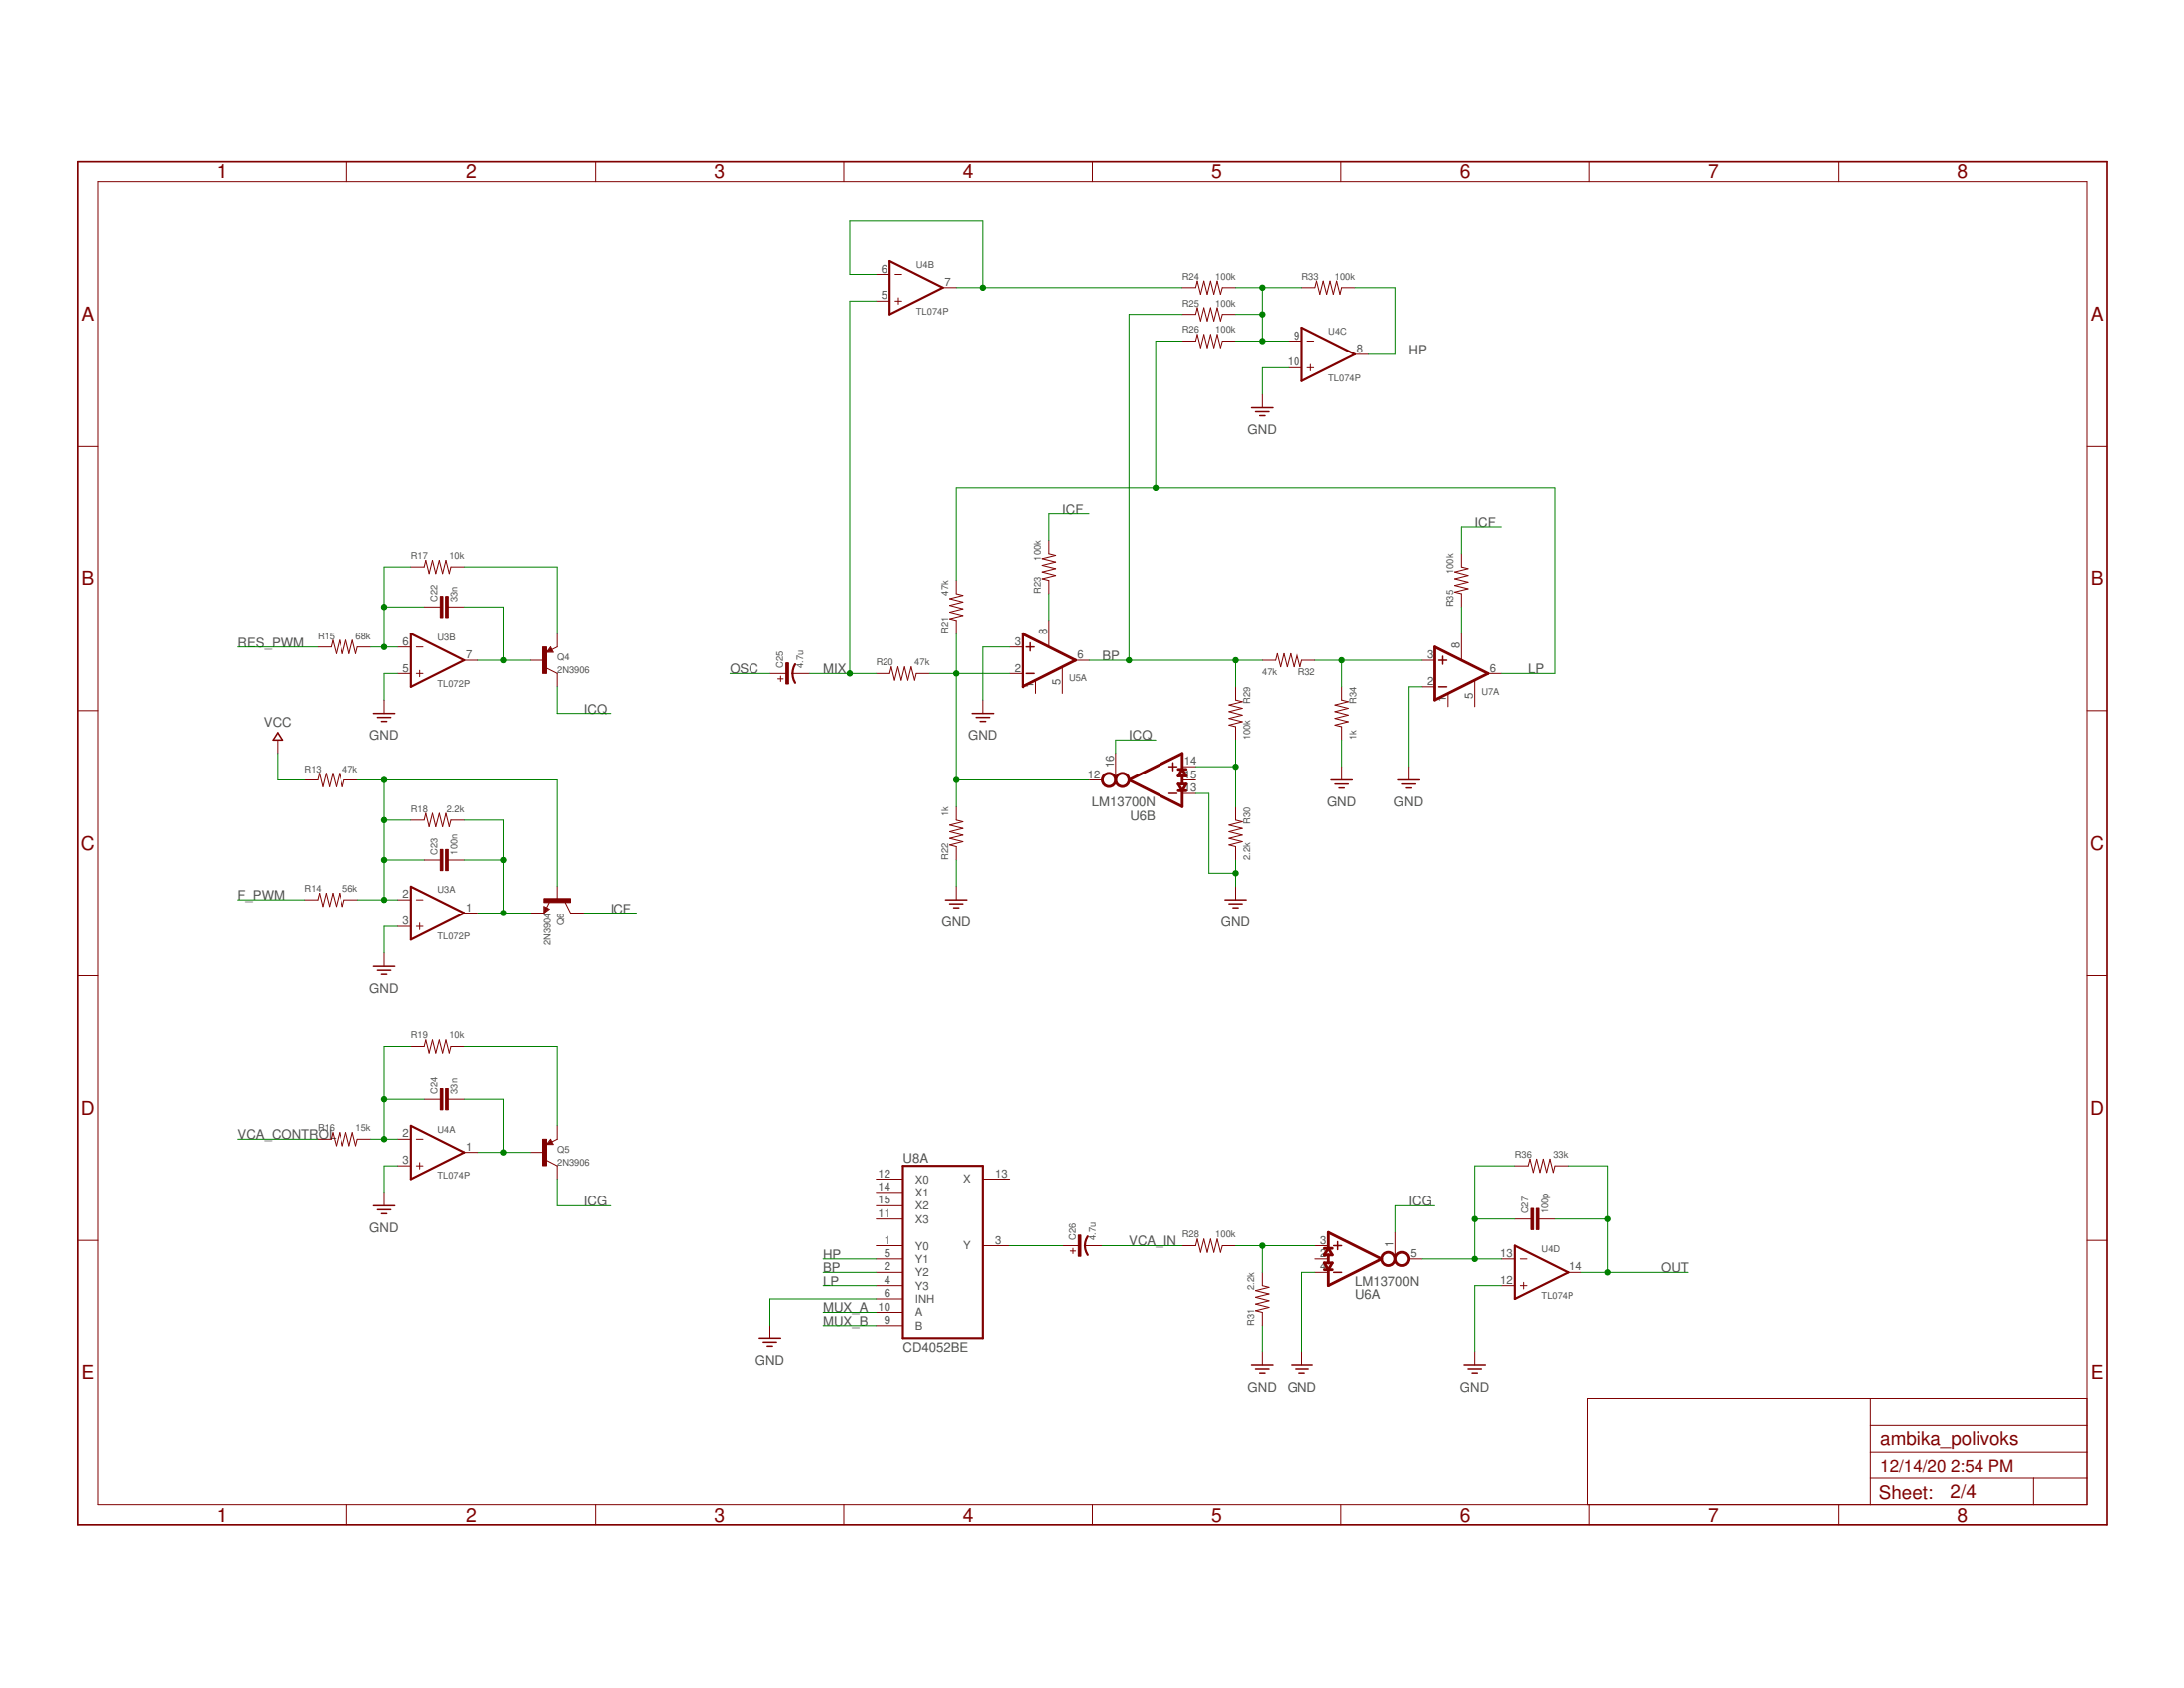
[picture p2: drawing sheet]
<svg xmlns="http://www.w3.org/2000/svg" width="279mm" height="216mm" viewBox="0 0 279 216" stroke-linecap="round" stroke-linejoin="round" font-family="sans-serif">
<g fill="none" stroke="#800000" stroke-width=".13">
<path d="M12.6 23.2h254.4v169.3h-254.4zM44.4 20.7v2.5M76.2 20.7v2.5M107.9 20.7v2.5M112.1 35.1h1.7M112.1 38.5h1.7M114.5 35.1h.9M114.5 38.5h.9M114.9 38.1v.8M120.6 36.8h1.7M139.8 20.7v2.5M151.2 36.8h1.8l.2-.8 .4 1.7 .4-1.7 .4 1.7 .5-1.7 .4 1.7 .4-1.7 .4 1.7 .3-.9h1.7"/>
<path d="M166.6 36.8h1.7l.2-.8 .4 1.7 .4-1.7 .5 1.7 .4-1.7 .4 1.7 .4-1.7 .4 1.7 .3-.9h1.7M171.6 20.7v2.5M203.3 20.7v2.5M235.2 20.7v2.5M10 57.1h2.6M151.2 40.2h1.8l.2-.8 .4 1.7 .4-1.7 .4 1.7 .5-1.7 .4 1.7 .4-1.7 .4 1.7 .3-.9h1.7M151.2 43.6h1.8l.2-.8 .4 1.7 .4-1.7 .4 1.7 .5-1.7 .4 1.7 .4-1.7 .4 1.7 .3-.9h1.7M161.5 50.4v1.7M164.8 43.6h1.8M164.8 47h1.8M167.3 43.6h.8M167.3 47h.8"/>
<path d="M167.7 46.6v.8M173.4 45.3h1.7M267 57.1h2.5M52.6 72.5h1.7l.2-.8 .4 1.7 .4-1.7 .4 1.7 .5-1.7 .4 1.7 .4-1.7 .4 1.7 .3-.9h1.7M54.3 77.6h2.2M57.1 77.6h2.3M122.3 74.3v1.6l.9 .3-1.7 .4 1.7 .4-1.7 .4 1.7 .5-1.7 .4 1.7 .4-1.7 .4 .8 .3v1.6M134.2 69.2v1.6l.9 .3-1.7 .4 1.7 .4-1.7 .4 1.7 .4-1.7 .5 1.7 .4-1.7 .4 .8 .3v1.6M134.2 79.4v3.4M187 70.8v1.7l.8 .2-1.7 .5 1.7 .4-1.7 .4 1.7 .5-1.7 .4 1.7 .4-1.7 .4 .9 .2v1.7M10 90.9h2.6M35.5 94.7v1.7"/>
<path d="M38.9 99.8h1.7l.3-.9 .4 1.7 .4-1.7 .4 1.7 .4-1.7 .5 1.7 .4-1.7 .4 1.7 .2-.8h1.7M40.6 82.8h1.7l.2-.9 .5 1.7 .4-1.7 .4 1.7 .5-1.7 .4 1.7 .4-1.7 .4 1.7 .2-.8h1.8M49.1 89.6v1.7M50.8 82.8h1.8M50.8 86.1h1.8M53.3 82.8h.8M53.3 86.1h.8M53.7 85.7v.9M59.4 84.5h1.7M67.9 84.5h1.7M69.9 85.5l1.4 .6v1.8M70.4 82.8l.4 .6h-.9z"/>
<path d="M71.3 81v1.8l-1.4 .6M98.5 86.1h2.2M99.5 86.8h.7M99.9 86.5v.7M101.4 86.1h2.2M112.1 86.1h1.7l.2-.8 .4 1.7 .5-1.7 .4 1.7 .4-1.7 .4 1.7 .5-1.7 .4 1.7 .2-.9h1.7M125.7 89.6v1.7M129.1 82.8h1.7M129.1 86.1h1.7M132.5 87v1.7M135.9 85.3v3.4M137.6 84.5h1.7"/>
<path d="M139.3 99.8h1.7M142.7 96.4v3.4M151.2 99.8h1.8M151.2 98.1h1.8M158.1 87.9v1.7l.8 .2-1.7 .4 1.7 .4-1.7 .4 1.7 .5-1.7 .4 1.7 .4-1.7 .5 .9 .2v1.7M161.5 84.5h1.7l.2-.9 .4 1.7 .4-1.7 .4 1.7 .5-1.7 .4 1.7 .4-1.7 .4 1.7 .3-.8h1.7M171.7 87.9v1.7l.8 .2-1.7 .4 1.7 .4-1.7 .4 1.7 .5-1.7 .4 1.7 .4-1.7 .5 .9 .2v1.7M171.7 98.1v1.7M180.2 98.1v1.7M181.9 84.5h1.7M181.9 87.9h1.7M185.3 88.7v1.7"/>
<path d="M187 81v3.5M188.7 87v3.4M190.4 86.1h1.7M267 90.9h2.5M38.9 115.1h1.7l.3-.9 .4 1.7 .4-1.7 .4 1.7 .4-1.7 .5 1.7 .4-1.7 .4 1.7 .2-.8h1.7M50.8 115.1h1.8M50.8 118.5h1.8M52.6 104.9h1.7l.2-.9 .4 1.7 .4-1.7 .4 1.7 .5-1.7 .4 1.7 .4-1.7 .4 1.7 .3-.8h1.7M53.3 115.1h.8M53.3 118.5h.8M53.7 118.1v.8M54.3 110h2.2"/>
<path d="M57.1 110h2.3M59.4 116.8h1.7M67.9 116.8h1.7M69.6 115.9l.7 .4-.7 .5zM70.3 115.4l-.7 1.4M71.3 113.4v1.7M72.3 115.4l.7 1.4h1.7M122.3 103.2v1.7l.9 .2-1.7 .4 1.7 .4-1.7 .5 1.7 .4-1.7 .4 1.7 .4-1.7 .5 .8 .2v1.7M122.3 113.4v1.7M151.2 101.5h1.8M158.1 103.2v1.7l.8 .2-1.7 .4 1.7 .4-1.7 .5 1.7 .4-1.7 .4 1.7 .4-1.7 .5 .9 .2v1.7M158.1 113.4v1.7"/>
<path d="M10 124.8h2.6M49.1 121.9v1.7M52.6 133.8h1.7l.2-.9 .4 1.7 .4-1.7 .4 1.7 .5-1.7 .4 1.7 .4-1.7 .4 1.7 .3-.8h1.7M267 124.8h2.5M10 158.6h2.6M40.6 145.7h1.7l.2-.8 .5 1.7 .4-1.7 .4 1.7 .5-1.7 .4 1.7 .4-1.7 .4 1.7 .2-.9h1.8M49.1 152.5v1.7M50.8 145.7h1.8M50.8 149.1h1.8M53.3 145.7h.8M53.3 149.1h.8M53.7 148.7v.8"/>
<path d="M54.3 140.6h2.2M57.1 140.6h2.3M59.4 147.4h1.7M67.9 147.4h1.7M69.9 148.4l1.4 .7v1.7M70.4 145.7l.4 .7h-.9zM71.3 144v1.7l-1.4 .7M112.1 155.9h3.4M112.1 159.3h3.4M112.1 150.8h3.4M112.1 152.5h3.4M112.1 154.2h3.4"/>
<path d="M125.7 159.3h3.4M125.7 150.8h3.4M135.9 159.3h2.2M136.9 160h.7M137.3 159.7v.6M138.8 159.3h2.2M151.2 159.3h1.8l.2-.8 .4 1.7 .4-1.7 .4 1.7 .5-1.7 .4 1.7 .4-1.7 .4 1.7 .3-.9h1.7M168.3 159.3h1.7M178.5 157.6v3.4M193.8 149.1h1.7l.2-.8 .4 1.7 .5-1.7 .4 1.7 .4-1.7 .4 1.7 .4-1.7 .5 1.7 .2-.9h1.7M193.8 155.9h2.2M196.7 155.9h2.2"/>
<path d="M267 158.6h2.5M98.5 169.5v1.7M112.1 161h3.4M112.1 162.7h3.4M112.1 164.4h3.4M112.1 166.1h3.4M112.1 169.5h3.4M112.1 167.8h3.4M161.5 162.7v1.7l.8 .2-1.7 .5 1.7 .4-1.7 .4 1.7 .4-1.7 .5 1.7 .4-1.7 .4 .9 .2v1.7M161.5 172.9v1.7M166.6 172.9v1.7M168.3 161h1.7"/>
<path d="M168.3 162.7h1.7M180.2 161h1.7M188.7 172.9v1.7M192.1 161h1.7M192.1 164.4h1.7M194.5 161h.8M194.5 164.4h.8M194.9 164v.8M200.6 162.7h1.7M239.3 178.9v13.6M267 178.9h-63.9v13.6M44.4 192.5v2.6"/>
<path d="M76.2 192.5v2.6M107.9 192.5v2.6M139.8 192.5v2.6M171.6 192.5v2.6M203.3 192.5v2.6M235.2 192.5v2.6M239.3 189.1h27.7M239.3 185.7h27.7M239.3 182.3h27.7M260.1 189.1v3.4"/>
</g>
<path d="M10 20.7h259.5v174.4h-259.5z" fill="none" stroke="#800000" stroke-width=".21"/>
<g fill="#800000" stroke="#800000" stroke-width=".13">
<path d="M56.3 76.3h.3v2.7h-.3z"/>
<path d="M57 76.3h.3v2.7h-.3z"/>
<path d="M56.3 108.6h.3v2.7h-.3z"/>
<path d="M57 108.6h.3v2.7h-.3z"/>
<path d="M56.3 139.3h.3v2.7h-.3z"/>
<path d="M57 139.3h.3v2.7h-.3z"/>
<path d="M195.8 154.6h.4v2.7h-.4z"/>
<path d="M196.5 154.6h.3v2.7h-.3z"/>
<path d="M69.4 82.8h.5v3.3h-.5z"/>
<path d="M69.4 145.7h.5v3.4h-.5z"/>
<path d="M69.6 114.9h3.4v.5h-3.4z"/>
<path d="M100.5 84.8h.4v2.7h-.4z"/>
<path d="M138 158h.3v2.7h-.3z"/>
</g>
<g fill="none" stroke="#800000" stroke-width=".19">
<path d="M160.1 52.1h2.7M160.6 52.6h1.7M161.1 53.1h.7M35.5 93.7l.6 1h-1.2zM47.8 91.3h2.7M48.3 91.8h1.7M48.8 92.3h.7M124.4 91.3h2.7M124.9 91.8h1.7M125.4 92.3h.7M131.3 86.1h1.1M131.3 82.8h1.1"/>
<path d="M131.8 82.2v1.1M149.5 98.1h1.1M150.1 97.6v1M170.3 99.8h2.7M178.8 99.8h2.7M184.1 87.9h1M184.1 84.5h1M184.6 83.9v1.1M120.9 115.1h2.8M121.5 115.6h1.7M122 116.1h.7M149.5 101.5h1.1"/>
<path d="M156.7 115.1h2.7M157.2 115.6h1.7M157.7 116.1h.7M170.8 100.3h1.7M171.3 100.8h.7M179.3 100.3h1.7M179.8 100.8h.7M47.8 123.6h2.7M48.3 124.1h1.7M48.8 124.6h.7M47.8 154.2h2.7M48.3 154.7h1.7"/>
<path d="M48.8 155.2h.7M170.6 159.3h1.1M171.2 158.8v1M97.1 171.2h2.8M97.6 171.7h1.7M98.1 172.3h.7M160.1 174.6h2.7M160.6 175.1h1.7M161.1 175.7h.7M165.2 174.6h2.7M165.7 175.1h1.7M166.2 175.7h.7"/>
<path d="M170.6 162.7h1.1M187.3 174.6h2.7M187.8 175.1h1.7M188.3 175.7h.7"/>
</g>
<g fill="none" stroke="#800000" stroke-width=".36">
<path d="M130.8 81l6.8 3.5-6.8 3.4zM150.7 98.4h1M151.2 98.4v-2l-6.8 3.4 6.8 3.4v-2.1M151.2 99.3v1M151.2 98.4l.5 .9h-1zM183.6 82.8l6.8 3.3-6.8 3.5zM150.7 101.1h1M150.7 100.3h1l-.5 .8zM169.5 159.7h1M170 159.7v-2.1l6.8 3.4-6.8 3.4v-2M170 159.7l.5 .8h-1zM169.5 162.4h1"/>
<path d="M169.5 161.5h1l-.5 .9zM170 160.5v1"/>
<circle cx="141.9" cy="99.8" r=".85"/>
<circle cx="143.6" cy="99.8" r=".85"/>
<circle cx="177.6" cy="161" r=".85"/>
<circle cx="179.3" cy="161" r=".85"/>
</g>
<g fill="none" stroke="#800000" stroke-width=".15">
<path d="M70.1 83.3l.1 .1M70.2 83.2l.1 .2M70.3 83.1l.1 .3M70.3 83l.2 .4M70.4 82.9l.2 .5M69.6 116.1l.5 .2M69.6 116.2l.4 .2M69.6 116.3l.3 .1M69.6 116.5l.1 .1M69.7 116.4l.1 .1M70.1 146.2l.1 .1M70.2 146.2l.1 .1"/>
<path d="M70.3 146l.1 .3M70.3 146l.2 .3M70.4 145.9l.2 .4"/>
</g>
<path d="M113.8 33.4l6.8 3.4-6.8 3.4zM166.6 41.9l6.8 3.4-6.8 3.4zM52.6 81l6.8 3.5-6.8 3.4zM101.7 85a2.28 2.28 0 0 0 0 2.4M52.6 113.4l6.8 3.4-6.8 3.4zM52.6 144l6.8 3.4-6.8 3.4zM115.5 149.1h10.2v22.1h-10.2zM139.2 158.1a2.13 2.13 0 0 0 0 2.4M193.8 159.3l6.8 3.4-6.8 3.4z" fill="none" stroke="#800000" stroke-width=".28"/>
<g fill="none" stroke="#008000" stroke-width=".13">
<path d="M112.1 35.1h-3.4v-6.8h17v8.5M112.1 38.5h-3.4v47.6M122.3 36.8h28.9M158.1 36.8h8.5M161.5 36.8v6.8M173.4 36.8h5.1v8.5h-3.4M151.2 40.2h-6.8v44.3M151.2 43.6h-3.4v18.7M158.1 40.2h3.4M158.1 43.6h6.7M164.8 47h-3.3v3.4M49.1 77.6h5.2"/>
<path d="M52.6 72.5h-3.5v10.3M59.4 72.5h11.9v8.5M59.4 77.6h5.1v6.9M122.3 74.3v-12h76.6v23.8h-6.8M134.2 75.9v3.5M139.3 65.7h-5.1v3.5M187 77.6v3.4M192.1 67.4h-5.1v3.4M30.4 82.8h10.2M35.5 96.4v3.4h3.4M45.7 99.8h25.6v13.6M47.5 82.8h3.3"/>
<path d="M49.1 99.8v15.3M50.8 86.1h-1.7v3.5M61.1 84.5h6.8M71.3 87.9v3.4h6.8M93.4 86.1h5.1M103.6 86.1h8.5M118.9 86.1h10.2M122.3 99.8h17M122.3 81v22.2M129.1 82.8h-3.4v6.8M139.3 84.5h22.2M147.8 94.7h-5.1v1.7"/>
<path d="M153 98.1h5.1M158.1 84.5v3.4M158.1 94.7v8.5M168.3 84.5h13.6M171.7 84.5v3.4M171.7 94.7v3.4M181.9 87.9h-1.7v10.2M30.4 115.1h8.5M45.7 115.1h5.1M49.1 110h5.2M49.1 104.9h3.5M50.8 118.5h-1.7v3.4"/>
<path d="M59.4 104.9h5.1v11.9M59.4 110h5.1M61.1 116.8h6.8M74.7 116.8h6.8M122.3 110v3.4M153 101.5h1.6v10.2h3.5M158.1 110v3.4M52.6 133.8h-3.5v11.9M59.4 133.8h11.9v10.2M30.4 145.7h10.2M47.5 145.7h3.3M49.1 140.6h5.2"/>
<path d="M50.8 149.1h-1.7v3.4M59.4 140.6h5.1v6.8M61.1 147.4h6.8M71.3 150.8v3.4h6.8M129.1 159.3h6.8M141 159.3h10.2M158.1 159.3h10.2M161.5 159.3v3.4M183.6 154.2h-5.1v3.4M188.7 155.9h5.1M193.8 149.1h-5.1v11.9M198.9 155.9h6.8"/>
<path d="M200.6 149.1h5.1v13.6M105.3 162.7h6.8M105.3 164.4h6.8M105.3 161h6.8M105.3 169.5h6.8M105.3 167.8h6.8M112.1 166.1h-13.6v3.4M161.5 169.5v3.4M168.3 162.7h-1.7v10.2M181.9 161h10.2M192.1 164.4h-3.4v8.5M202.3 162.7h13.6"/>
</g>
<g fill="#008000" stroke="#008000" stroke-width=".13">
<circle cx="205.7" cy="155.9" r=".34"/>
<circle cx="205.7" cy="162.7" r=".34"/>
<circle cx="108.7" cy="86.1" r=".34"/>
<circle cx="49.1" cy="82.8" r=".34"/>
<circle cx="49.1" cy="77.6" r=".34"/>
<circle cx="64.5" cy="84.5" r=".34"/>
<circle cx="64.5" cy="110" r=".34"/>
<circle cx="64.5" cy="116.8" r=".34"/>
<circle cx="49.1" cy="115.1" r=".34"/>
<circle cx="49.1" cy="110" r=".34"/>
<circle cx="49.1" cy="104.9" r=".34"/>
<circle cx="49.1" cy="99.8" r=".34"/>
<circle cx="49.1" cy="140.6" r=".34"/>
<circle cx="49.1" cy="145.7" r=".34"/>
<circle cx="64.5" cy="147.4" r=".34"/>
<circle cx="122.3" cy="99.8" r=".34"/>
<circle cx="122.3" cy="86.1" r=".34"/>
<circle cx="158.1" cy="84.5" r=".34"/>
<circle cx="144.4" cy="84.5" r=".34"/>
<circle cx="171.7" cy="84.5" r=".34"/>
<circle cx="158.1" cy="98.1" r=".34"/>
<circle cx="147.8" cy="62.3" r=".34"/>
<circle cx="161.5" cy="159.3" r=".34"/>
<circle cx="188.7" cy="155.9" r=".34"/>
<circle cx="188.7" cy="161" r=".34"/>
<circle cx="158.1" cy="111.7" r=".34"/>
<circle cx="125.7" cy="36.8" r=".34"/>
<circle cx="161.5" cy="43.6" r=".34"/>
<circle cx="161.5" cy="40.2" r=".34"/>
<circle cx="161.5" cy="36.8" r=".34"/>
</g>
<g font-size="2.5" fill="#800000">
<text x="27.8" y="22.8">1</text>
<text x="59.6" y="22.8">2</text>
<text x="91.4" y="22.8">3</text>
<text x="123.2" y="22.8">4</text>
<text x="155" y="22.8">5</text>
<text x="186.8" y="22.8">6</text>
<text x="218.6" y="22.8">7</text>
<text x="250.4" y="22.8">8</text>
<text x="10.5" y="41">A</text>
<text x="267.4" y="41">A</text>
<text x="10.5" y="74.9">B</text>
<text x="267.4" y="74.9">B</text>
<text x="10.4" y="108.7">C</text>
<text x="267.3" y="108.7">C</text>
<text x="10.4" y="142.6">D</text>
<text x="267.3" y="142.6">D</text>
<text x="10.5" y="176.4">E</text>
<text x="267.4" y="176.4">E</text>
<text x="27.8" y="194.6">1</text>
<text x="59.6" y="194.6">2</text>
<text x="91.4" y="194.6">3</text>
<text x="123.2" y="194.6">4</text>
<text x="155" y="194.6">5</text>
<text x="186.8" y="194.6">6</text>
<text x="218.6" y="194.6">7</text>
<text x="250.4" y="194.6">8</text>
</g>
<g font-size="2.4" fill="#800000">
<text x="240.6" y="184.8">ambika_polivoks</text>
<text x="240.4" y="191.7">Sheet:</text>
<text x="249.5" y="191.6">2/4</text>
</g>
<g font-size="2.2" fill="#800000">
<text x="240.6" y="188.2">12/14/20</text>
<text x="249.6" y="188.2">2:54 PM</text>
</g>
<g font-size="1.7" fill="#505050">
<text x="180.2" y="45.3">HP</text>
<text x="159.6" y="55.5">GND</text>
<text x="135.9" y="65.7">ICF</text>
<text x="188.7" y="67.4">ICF</text>
<text x="30.4" y="82.8">RES_PWM</text>
<text x="93.4" y="86.2">OSC</text>
<text x="105.3" y="86.2">MIX</text>
<text x="141" y="84.5">BP</text>
<text x="195.5" y="86.2">LP</text>
<text x="33.8" y="93">VCC</text>
<text x="47.3" y="94.7">GND</text>
<text x="74.7" y="91.3">ICQ</text>
<text x="123.9" y="94.7">GND</text>
<text x="144.4" y="94.7">ICQ</text>
<text x="139.7" y="103.2">LM13700N</text>
<text x="144.6" y="104.9">U6B</text>
<text x="169.8" y="103.2">GND</text>
<text x="178.3" y="103.2">GND</text>
<text x="30.4" y="115.1">F_PWM</text>
<text x="78.1" y="116.8">ICF</text>
<text x="120.5" y="118.5">GND</text>
<text x="156.2" y="118.5">GND</text>
<text x="47.3" y="127">GND</text>
<text x="30.4" y="145.7">VCA_CONTROL</text>
<text x="115.5" y="148.7">U8A</text>
<text x="74.7" y="154.2">ICG</text>
<text x="180.2" y="154.2">ICG</text>
<text x="47.3" y="157.6">GND</text>
<text x="105.3" y="161">HP</text>
<text x="144.4" y="159.3">VCA_IN</text>
<text x="105.3" y="162.7">BP</text>
<text x="105.3" y="164.4">LP</text>
<text x="105.3" y="167.8">MUX_A</text>
<text x="173.4" y="164.4">LM13700N</text>
<text x="173.4" y="166.1">U6A</text>
<text x="212.5" y="162.7">OUT</text>
<text x="105.3" y="169.5">MUX_B</text>
<text x="115.5" y="172.9">CD4052BE</text>
<text x="96.6" y="174.6">GND</text>
<text x="159.6" y="178">GND</text>
<text x="164.7" y="178">GND</text>
<text x="186.8" y="178">GND</text>
</g>
<g font-size="1.4" fill="#505050">
<text x="112.8" y="34.9">6</text>
<text x="112.8" y="38.3">5</text>
<text x="120.9" y="36.6">7</text>
<text x="164.7" y="46.8">10</text>
<text x="165.5" y="43.4">9</text>
<text x="173.6" y="45.1">8</text>
<text x="51.5" y="82.5">6</text>
<text x="129.8" y="82.5">3</text>
<text x="134" y="81.2" transform="rotate(-90 134 81.2)">8</text>
<text x="186.7" y="82.9" transform="rotate(-90 186.7 82.9)">8</text>
<text x="51.5" y="85.9">5</text>
<text x="59.6" y="84.2">7</text>
<text x="129.8" y="85.9">2</text>
<text x="132.3" y="88" transform="rotate(-90 132.3 88)">1</text>
<text x="135.7" y="87.7" transform="rotate(-90 135.7 87.7)">5</text>
<text x="137.9" y="84.2">6</text>
<text x="182.5" y="84.2">3</text>
<text x="182.5" y="87.6">2</text>
<text x="185" y="89.8" transform="rotate(-90 185 89.8)">1</text>
<text x="188.4" y="89.4" transform="rotate(-90 188.4 89.4)">5</text>
<text x="190.6" y="85.9">6</text>
<text x="139.2" y="99.5">12</text>
<text x="142.5" y="98.2" transform="rotate(-90 142.5 98.2)">16</text>
<text x="151.5" y="99.5">15</text>
<text x="151.5" y="97.8">14</text>
<text x="151.5" y="101.2">13</text>
<text x="51.5" y="114.8">2</text>
<text x="51.5" y="118.2">3</text>
<text x="59.6" y="116.5">1</text>
<text x="51.5" y="145.5">2</text>
<text x="51.5" y="148.9">3</text>
<text x="59.6" y="147.2">1</text>
<text x="112.3" y="155.7">11</text>
<text x="112.3" y="150.6">12</text>
<text x="112.3" y="152.3">14</text>
<text x="112.3" y="154">15</text>
<text x="117.1" y="151.3">X0</text>
<text x="117.1" y="153">X1</text>
<text x="117.1" y="154.7">X2</text>
<text x="123.2" y="151.3">X</text>
<text x="127.3" y="150.6">13</text>
<text x="113.1" y="159.1">1</text>
<text x="113.1" y="160.8">5</text>
<text x="117.1" y="159.8">Y0</text>
<text x="117.1" y="161.5">Y1</text>
<text x="117.1" y="156.4">X3</text>
<text x="123.2" y="159.8">Y</text>
<text x="127.3" y="159.1">3</text>
<text x="168.9" y="160.8">2</text>
<text x="168.9" y="159.1">3</text>
<text x="178.2" y="159.5" transform="rotate(-90 178.2 159.5)">1</text>
<text x="180.4" y="160.8">5</text>
<text x="191.9" y="160.8">13</text>
<text x="112.3" y="167.6">10</text>
<text x="113.1" y="162.5">2</text>
<text x="113.1" y="164.2">4</text>
<text x="113.1" y="165.9">6</text>
<text x="117.1" y="163.2">Y2</text>
<text x="117.1" y="164.9">Y3</text>
<text x="117.1" y="166.6">INH</text>
<text x="168.9" y="162.5">4</text>
<text x="191.9" y="164.2">12</text>
<text x="200.8" y="162.5">14</text>
<text x="113.1" y="169.3">9</text>
<text x="117.1" y="170">B</text>
<text x="117.1" y="168.3">A</text>
</g>
<g font-size="1.2" fill="#505050">
<text x="117.2" y="34.3">U4B</text>
<text x="151.2" y="35.8">R24</text>
<text x="155.5" y="35.8">100k</text>
<text x="166.6" y="35.8">R33</text>
<text x="170.8" y="35.8">100k</text>
<text x="117.2" y="40.2">TL074P</text>
<text x="151.2" y="39.2">R25</text>
<text x="155.5" y="39.2">100k</text>
<text x="151.2" y="42.6">R26</text>
<text x="155.5" y="42.6">100k</text>
<text x="170" y="42.8">U4C</text>
<text x="170" y="48.7">TL074P</text>
<text x="52.6" y="71.5">R17</text>
<text x="57.5" y="71.5">10k</text>
<text x="133.2" y="71.7" transform="rotate(-90 133.2 71.7)">100k</text>
<text x="56" y="77" transform="rotate(-90 56 77)">C22</text>
<text x="58.5" y="77" transform="rotate(-90 58.5 77)">33n</text>
<text x="121.3" y="76.2" transform="rotate(-90 121.3 76.2)">47k</text>
<text x="133.2" y="75.9" transform="rotate(-90 133.2 75.9)">R23</text>
<text x="186" y="77.6" transform="rotate(-90 186 77.6)">R35</text>
<text x="186" y="73.4" transform="rotate(-90 186 73.4)">100k</text>
<text x="40.6" y="81.7">R15</text>
<text x="45.5" y="81.7">68k</text>
<text x="56" y="81.9">U3B</text>
<text x="121.3" y="81.1" transform="rotate(-90 121.3 81.1)">R21</text>
<text x="56" y="87.9">TL072P</text>
<text x="71.3" y="86.2">2N3906</text>
<text x="71.3" y="84.5">Q4</text>
<text x="100.2" y="85.5" transform="rotate(-90 100.2 85.5)">C25</text>
<text x="102.7" y="85.5" transform="rotate(-90 102.7 85.5)">4.7u</text>
<text x="112.1" y="85.1">R20</text>
<text x="117" y="85.1">47k</text>
<text x="136.8" y="87.2">U5A</text>
<text x="161.5" y="86.3">47k</text>
<text x="166.1" y="86.3">R32</text>
<text x="189.5" y="88.9">U7A</text>
<text x="159.9" y="94.7" transform="rotate(-90 159.9 94.7)">100k</text>
<text x="159.9" y="90" transform="rotate(-90 159.9 90)">R29</text>
<text x="173.5" y="94.7" transform="rotate(-90 173.5 94.7)">1k</text>
<text x="173.5" y="90" transform="rotate(-90 173.5 90)">R34</text>
<text x="38.9" y="98.7">R13</text>
<text x="43.8" y="98.7">47k</text>
<text x="52.6" y="103.9">R18</text>
<text x="57.1" y="103.9">2.2k</text>
<text x="121.3" y="104.4" transform="rotate(-90 121.3 104.4)">1k</text>
<text x="159.9" y="105.4" transform="rotate(-90 159.9 105.4)">R30</text>
<text x="56" y="109.3" transform="rotate(-90 56 109.3)">C23</text>
<text x="58.5" y="109.3" transform="rotate(-90 58.5 109.3)">100n</text>
<text x="121.3" y="110" transform="rotate(-90 121.3 110)">R22</text>
<text x="159.9" y="110" transform="rotate(-90 159.9 110)">2.2k</text>
<text x="38.9" y="114.1">R14</text>
<text x="43.8" y="114.1">56k</text>
<text x="56" y="114.2">U3A</text>
<text x="72.1" y="118.4" transform="rotate(-90 72.1 118.4)">Q6</text>
<text x="56" y="120.2">TL072P</text>
<text x="70.4" y="120.9" transform="rotate(-90 70.4 120.9)">2N3904</text>
<text x="52.6" y="132.8">R19</text>
<text x="57.5" y="132.8">10k</text>
<text x="56" y="139.9" transform="rotate(-90 56 139.9)">C24</text>
<text x="58.5" y="139.9" transform="rotate(-90 58.5 139.9)">33n</text>
<text x="40.6" y="144.7">R16</text>
<text x="45.5" y="144.7">15k</text>
<text x="56" y="144.9">U4A</text>
<text x="71.3" y="149.1">2N3906</text>
<text x="71.3" y="147.4">Q5</text>
<text x="193.8" y="148.1">R36</text>
<text x="198.7" y="148.1">33k</text>
<text x="56" y="150.8">TL074P</text>
<text x="195.5" y="155.2" transform="rotate(-90 195.5 155.2)">C27</text>
<text x="198" y="155.2" transform="rotate(-90 198 155.2)">100p</text>
<text x="137.6" y="158.6" transform="rotate(-90 137.6 158.6)">C26</text>
<text x="140.2" y="158.6" transform="rotate(-90 140.2 158.6)">4.7u</text>
<text x="151.2" y="158.3">R28</text>
<text x="155.5" y="158.3">100k</text>
<text x="197.2" y="160.2">U4D</text>
<text x="160.4" y="165" transform="rotate(-90 160.4 165)">2.2k</text>
<text x="197.2" y="166.1">TL074P</text>
<text x="160.4" y="169.5" transform="rotate(-90 160.4 169.5)">R31</text>
</g>
</svg>
